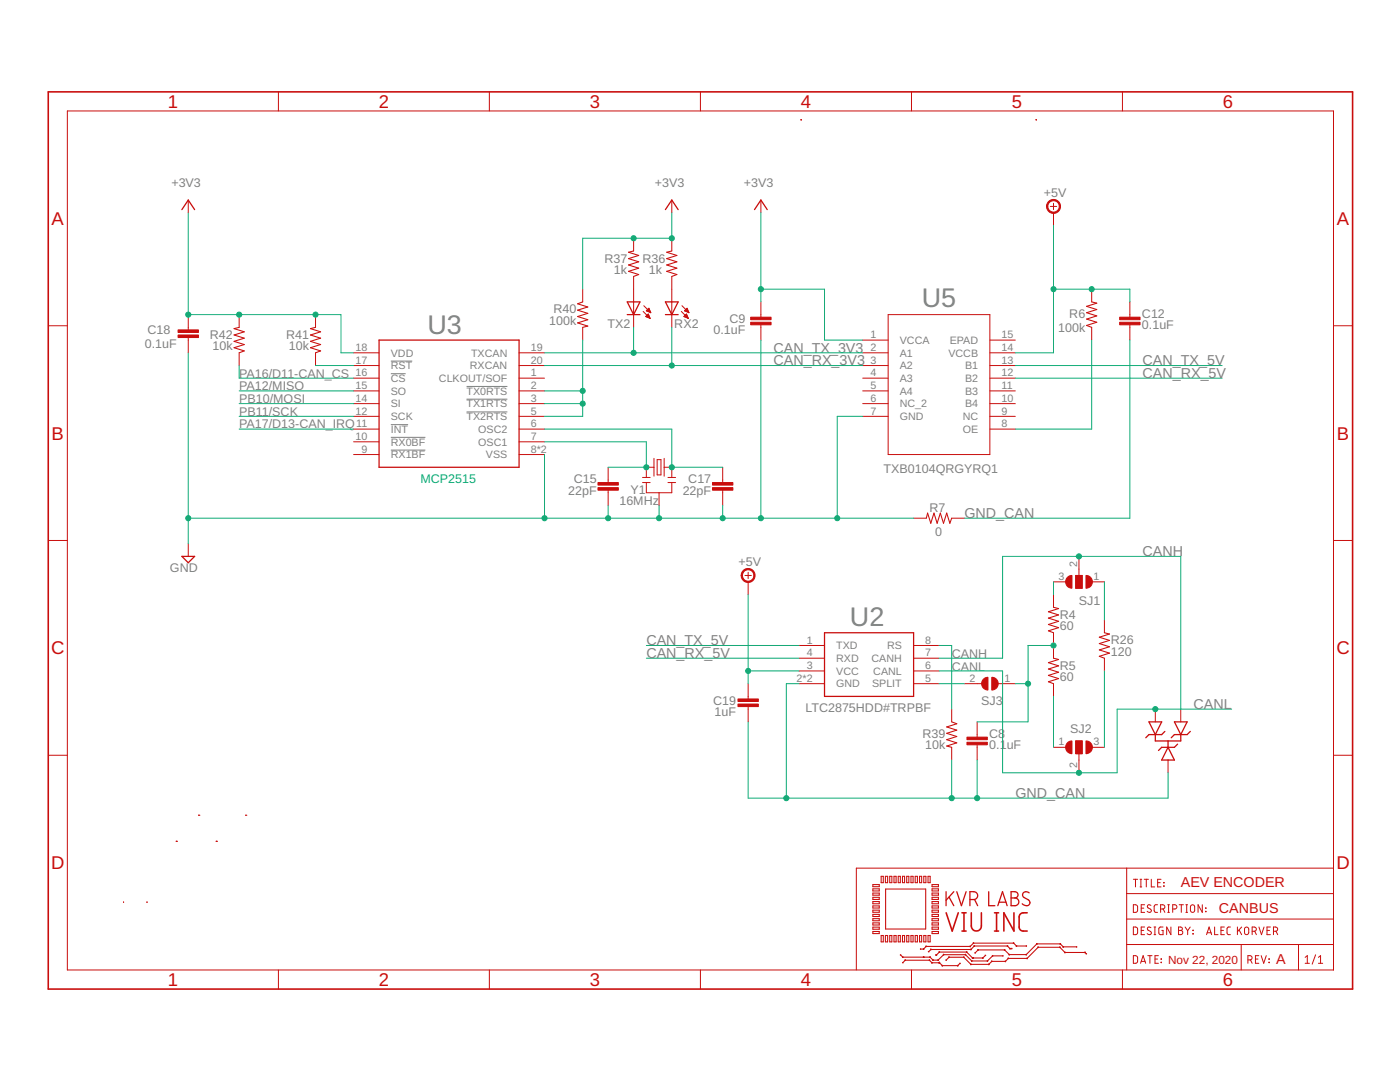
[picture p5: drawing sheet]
<svg xmlns="http://www.w3.org/2000/svg" width="279mm" height="216mm" viewBox="0 0 279 216" stroke-linecap="round" stroke-linejoin="round" font-family="sans-serif">
<path d="M78 72.1h4.3M78 74.6h3M93.1 77.1h8.2M93.1 79.7h8.2M78 84.7h3.4M78 87.3h6.9M78 89.8h6.9M93.1 82.2h8.2" fill="none" stroke="#808080" stroke-width=".2"/>
<g fill="none" stroke="#c90d0c" stroke-width=".21">
<path d="M159.9 23.9h.1M159.9 23.9v.1M206.8 23.9h.1M206.8 23.9h-.1M206.8 23.9v.1M126.4 50.1l-1 .2 2.1 .7-2.1 .6 2.1 .6-2.1 .7 2.1 .6-2.1 .6 2.1 .7-1.1 .4M134.1 50.1l-1 .2 2 .7-2 .6 2 .6-2 .7 2 .6-2 .6 2 .7-1 .4M47.7 65.3l-1 .3 2 .6-2 .6 2 .7-2 .6 2 .6-2 .7 2 .6-1 .4M63 65.3l-1 .3 2 .6-2 .6 2 .7-2 .6 2 .6-2 .7 2 .6-1 .4M116.3 60.2l-1 .4 2 .7-2 .6 2 .6-2 .7 2 .6-2 .6 2 .7-1 .2M217.9 60.2l1 .3-2 .6 2 .7-2 .6 2 .6-2 .7 2 .6-2 .6 1 .4M184.9 103.4l.2-1 .7 2 .6-2 .6 2 .7-2 .6 2 .6-2 .7 2 .3-1"/>
<path d="M210.2 121.2l1.1 .2-2.1 .7 2.1 .6-2.1 .6 2.1 .7-2.1 .6 2.1 .6-2.1 .7 1 .4M210.2 131.3l1.1 .3-2.1 .6 2.1 .7-2.1 .6 2.1 .6-2.1 .7 2.1 .6-2.1 .6 1 .4M220.4 126.3l1 .2-2 .6 2 .7-2 .6 2 .7-2 .6 2 .6-2 .7 1 .3M189.9 144l1 .4-2 .7 2 .6-2 .6 2 .7-2 .6 2 .6-2 .7 1 .2M35.2 167.9h.1M39.7 162.7h.1M43.1 167.9h.1M43.2 167.9h.1M49 162.7h.1M49.1 162.7h.1M174.2 176.5h1.3v.4h-1.3zM174.2 177.4h1.3v.4h-1.3z"/>
<path d="M174.2 178.2h1.3v.4h-1.3zM174.2 179h1.3v.5h-1.3zM174.2 179.9h1.3v.4h-1.3zM175.9 174.9h.4v1.2h-.4zM176.7 174.9h.4v1.2h-.4zM176.7 177.4h8v8h-8zM177.6 174.9h.4v1.2h-.4zM178.4 174.9h.4v1.2h-.4zM179.3 174.9h.4v1.2h-.4zM180.1 174.9h.4v1.2h-.4zM181 174.9h.4v1.2h-.4zM181.8 174.9h.4v1.2h-.4z"/>
<path d="M182.6 174.9h.5v1.2h-.5zM183.5 174.9h.4v1.2h-.4zM184.4 174.9h.4v1.2h-.4zM185.2 174.9h.4v1.2h-.4zM186 178.2h1.3v.4h-1.3zM186 176.5h1.3v.4h-1.3zM186 177.4h1.3v.4h-1.3zM186 179h1.3v.5h-1.3zM186 179.9h1.3v.4h-1.3zM24.7 180h.1M29.3 180h.1M174.2 183.3h1.3v.4h-1.3z"/>
<path d="M174.2 180.8h1.3v.4h-1.3zM174.2 181.6h1.3v.4h-1.3zM174.2 182.5h1.3v.4h-1.3zM174.2 184.1h1.3v.5h-1.3zM174.2 185h1.3v.4h-1.3zM174.2 185.9h1.3v.4h-1.3zM175.9 186.7h.4v1.2h-.4zM176.7 186.7h.4v1.2h-.4zM177.6 186.7h.4v1.2h-.4zM178.4 186.7h.4v1.2h-.4zM179.3 186.7h.4v1.2h-.4zM179.7 190.6l.5 .4h5.4l.6 .6h1l1.1-1.1h4.4l1.2 1.2h3.2l1-1h2"/>
<path d="M179.8 190.5l-.1 .1M180.1 186.7h.4v1.2h-.4zM180.1 192l.1 .1M180.2 190.9v.2M180.2 192.1l.5-.5h4.8l.5 .5h1.5l.6 .6h3l.5-.5M180.2 190.9l-.1 .2M180.6 191.6h.1M180.7 191.5v.2M181 186.7h.4v1.2h-.4zM181.8 186.7h.4v1.2h-.4zM182.6 186.7h.5v1.2h-.5zM183.5 186.7h.4v1.2h-.4z"/>
<path d="M183.7 189.3v.1M184.3 189.3l.1 .1M184.3 190.9v.2l.1-.2-.1 .2M184.3 189.3v.1M184.3 190.9v.2M184.4 186.7h.4v1.2h-.4zM184.9 188.9l-.1-.1v.1M185.2 186.7h.4v1.2h-.4zM185.3 189.8l.1 .1M185.4 191.6l.1-.1v.2M185.6 190.9v.2M185.7 190.9l-.2 .1"/>
<path d="M185.7 189.4l.1 .1M185.8 189.4v.1M186 192v.2M186 183.3h1.3v.4h-1.3zM186 180.8h1.3v.4h-1.3zM186 181.6h1.3v.4h-1.3zM186 182.5h1.3v.4h-1.3zM186 184.1h1.3v.5h-1.3zM186 185h1.3v.4h-1.3zM186 185.9h1.3v.4h-1.3zM186 192.1l-.1 .1M186.2 191.5v.2"/>
<path d="M186.2 191.5v.1M186.8 190.5v.1M186.8 190.5l.1 .1M186.9 190.5v.1M187.3 191.6l-.1-.1v.2M187.4 192.1l.1 .1M187.4 189.9l.1 .1M187.4 192l.1 .1M187.5 192.1h-.1M187.5 189.9v.1M187.5 192.2v-.2l-.1 .2M187.5 190h5.4l1.2 1.2h2l.6-.6"/>
<path d="M187.5 190l-.7 .6M188.1 192.6l-.1 .1 .1-.1M188.3 190.4l.1 .1M188.3 190.4v.2M188.8 191.5l.1 .1M189.4 191v.1M189.4 190.9v.2M191.1 192.6l.1 .1M191.1 192.6v.1M191.5 192.2l.1 .1M192.3 190.9v.2M192.4 191l-.1 .1"/>
<path d="M192.7 190.4v.2M192.7 190.4l-.1 .1M192.9 189.9v.1M193 189.9l-.1 .1M193.6 188.8v.1v-.1M193.7 192.5l.1-.1v.1M193.7 189.4l.1 .1M193.8 189.4v.1M193.9 191.7v.1M194 191.7l-.1 .1M194.1 191.1v.1M194.1 191.1l.1 .1z"/>
<path d="M194.1 191.2l.1-.1-.1 .1M194.2 188.2h.1M194.3 188.1v.2M194.4 188.7l.1 .1M194.4 188.7v.1M194.6 190.1v.1M195.2 189.6v-.1v.1M196.1 191.1l.1 .1M196.1 191.1v.1M196.6 190.6l.1 .1M197 191.7l.1 .1M197.1 191.7v.1"/>
<path d="M197.3 192.4l.1 .1M197.3 192.4v.1M197.9 191.8l.1 .1M197.9 191.8v.1M198.1 190.8v-.1v.1M200.1 190.7v.1M200.5 189.5v.1M200.5 189.5l-.1 .1M200.7 191.9l-.1-.1v.1M201.1 188.7v.1M201.1 188.7l-.1 .1M201.2 191.2l.1 .1"/>
<path d="M201.2 191.2v.1M201.4 190.4v.1M201.5 190.4l-.1 .1M201.6 189.2v.2M201.6 189.2l-.1 .1M201.9 189.2v.2M201.9 189.3h-.3l-.5-.5h-6.7l-.6 .7h-8l-.4 .4M202.3 188.1v.2M202.3 188.2h-.1M202.9 188.7v.1M202.9 188.7l-.1 .1M204.7 190.4l.2 .1"/>
<path d="M204.8 188.7v.1M204.8 190.4v.1M204.8 188.8h-1.9l-.6-.6h-8l-.7 .6h-8.8l-.5 .6h-.6M205 191.3l-.1-.1 .1 .1M206.9 188.4v-.1l.1 .1M207.1 189l.1 .1M207.2 189v.1M207.2 189l-2.2 2.2h-3.8l-.6 .6h-2.7l-.6 .6h-3.5l-1.5-1.4h-2.9l-.6 .6M207.2 189h4.3l1 1.1h4l.3 .2M211.5 189v.1l.1-.1M211.6 188.3v.1M212.2 188.9v.1"/>
<path d="M212.5 190v.1M212.6 190l-.1 .1M214.8 188.9v.1M214.8 188.9h-2.6l-.6-.6h-4.7l-2.1 2.2h-3.4l-.9-1h-5.3l-.6 .6M216.5 190v.1M216.6 190l-.1 .1M216.8 190.3l-.1 .1"/>
</g>
<g fill="none" stroke="#c90d0c" stroke-width=".2">
<path d="M55.6 18.3v3.8M97.7 18.3v3.8M139.8 18.3v3.8M181.9 18.3v3.8M224 18.3v3.8M13.4 22.1h252.7v171.4h-252.7zM37.6 39.9v2.6M134.1 39.9v2.6M151.8 39.9v2.6M116.3 57.7v2.5M126.4 47.5v2.6M126.4 55.2v10.1"/>
<path d="M134.1 47.5v2.6M134.1 55.2v10.1M209.6 41.2h1.3M210.2 40.6v1.2M210.2 42.5v2.5M217.9 57.7v2.5M9.6 65h3.8M37.6 62.8v3M37.6 67.4v3M47.7 62.8v2.5M47.7 70.4v2.5M63 62.8v2.5"/>
<path d="M63 70.4v2.5M70.6 70.4h5M70.6 72.9h5M70.6 75.5h5M70.6 78h5M103.6 70.4h5.1M103.6 72.9h5.1M103.6 75.5h5.1M103.6 78h5.1M116.3 65.3v2.6M128.4 62.1l1.4 1.4M128.5 61l1.4 1.4"/>
<path d="M128.9 63.2l.5-.5 .4 .8zM128.9 63.1h.7M129 62l.5-.5 .4 .9zM129 63h.5M129 62h.7M129.1 63.2h.5M129.1 61.9h.6M129.1 62.9h.4M129.2 61.8h.4M129.3 62.8h.1M129.3 62.1h.5M129.3 61.7h.3"/>
<path d="M129.3 63.4h.4M129.5 61.6h.1M129.6 62.3h.2M129.6 63.5h.1M136 62.1l1.4 1.4M136.1 61l1.4 1.4M136.5 63.2l.5-.5 .4 .8zM136.5 63.1h.7M136.6 62l.5-.5 .4 .9zM136.6 63h.5M136.7 62h.7M136.7 63.2h.5"/>
<path d="M136.7 61.9h.6M136.8 62.9h.3M136.8 61.8h.4M136.9 62.8h.1M136.9 62.1h.5M136.9 61.7h.3M136.9 63.4h.4M137.1 61.6h.1M137.2 62.3h.3M137.2 63.5h.2M151.8 60.2v3.1M151.8 64.8v3.1"/>
<path d="M172.2 70.4h5M172.2 72.9h5M172.2 75.5h5M172.2 78h5M172.2 67.9h5M177.2 62.8h20.3v27.9h-20.3zM197.5 70.4h5.1M197.5 72.9h5.1M197.5 75.5h5.1M197.5 78h5.1M197.5 67.9h5.1M217.9 65.3v2.6"/>
<path d="M225.5 60.2v3.1M225.5 64.8v3.1M266.1 65h3.8M70.6 80.5h5M70.6 83.1h5M70.6 88.2h5M70.6 85.6h5M70.6 90.7h5M103.6 80.5h5.1M103.6 83.1h5.1M103.6 88.2h5.1M103.6 85.6h5.1"/>
<path d="M103.6 90.7h5.1M121.4 93.2v3.1M121.4 97.8v3.1M128.2 95.3h1.6M128.2 96.3h1.6M129 96.3v2h5.1v-2M130.5 93.2h-1.5v2.1M130.5 91.5v3.5M131.1 91.7h.8v3.1h-.8zM131.5 98.3v2.6M132.5 93.2h1.6v2.1M132.5 91.5v3.5"/>
<path d="M133.3 95.3h1.5M133.3 96.3h1.5M144.2 93.2v3.1M144.2 97.8v3.1M172.2 80.5h5M172.2 83.1h5M197.5 80.5h5.1M197.5 83.1h5.1M197.5 85.6h5.1M9.6 107.8h3.8M37.6 108.5v2.5M148.7 114.8h1.2"/>
<path d="M149.3 114.2v1.3M149.3 116.1v2.5M182.3 103.4h2.6M189.9 103.4h2.6M210.2 118.6v2.6M210.2 116.1h2.6M214.7 114.8h1.3v2.6h-1.3zM215.3 111v3.8M217.9 116.1h2.5M266.1 107.8h3.8M149.3 136.4v3.1M159.5 128.8h5"/>
<path d="M159.5 131.3h5M159.5 133.9h5M159.5 136.4h5M182.3 128.8h5.1M182.3 131.3h5.1M182.3 133.9h5.1M182.3 136.4h5.1M192.5 136.4h3.4M199.2 136.4h3.4M210.2 126.3v5M210.2 136.4v2.6M220.4 123.7v2.6"/>
<path d="M220.4 131.3v2.6M9.6 150.7h3.8M149.3 141v3M189.9 141.5v2.5M189.9 149.1v2.6M195 144v3.1M195 148.6v3.1M210.2 149.1h2.6M214.7 147.8h1.3v2.6h-1.3zM215.3 150.4v3.8M217.9 149.1h2.5M230.6 141.5v2.5"/>
<path d="M233.1 151.7v2.5M235.6 141.5v2.5M266.1 150.7h3.8M224.9 173.2v20.3M224.9 178.3h41.2M226.2 175.5h.8M226.6 175.5v1.5M227.5 175.5h.4M227.5 177h.4M227.7 175.5v1.5M228.3 175.5h.9M228.8 175.5v1.5"/>
<path d="M229.8 175.5v1.5h.6M231 176.1h.5M231.7 175.5h-.7v1.5h.7M232.2 176.1l.1 .1zM232.2 176.8h.1zM266.1 173.2h-95.2v20.3M55.6 193.5v3.9M97.7 193.5v3.9M139.8 193.5v3.9M181.9 193.5v3.9M224 193.5v3.9M224.9 188.5h41.2"/>
<path d="M224.9 183.4h41.2M226.2 190.7h.6l.2 .2v1.1l-.2 .2h-.6zM226.2 185h.6l.2 .2v1l-.2 .3h-.6zM226.2 180.5l.6 .1 .2 .2v1l-.2 .2-.6 .1zM227.6 192.2l.5-1.5 .5 1.5M227.8 191.8h.7M227.8 185.7h.5M227.8 181.2h.5M228.4 185h-.6v1.5h.6M228.4 180.5h-.6v1.6h.6M229.1 190.7h.8M229.5 190.7v1.5"/>
<path d="M229.7 185.1a.4 .4 0 0 0-.5-.1 .4 .4 0 0 0-.2 .5l.6 .4a.41 .41 0 0 1 0 .6 .41 .41 0 0 1-.7-.2M229.7 180.7a.4 .4 0 0 0-.5-.1 .4 .4 0 0 0-.2 .5l.6 .3a.41 .41 0 0 1 0 .7 .41 .41 0 0 1-.7-.3M230.3 185h.4M230.3 186.5h.4M230.5 185v1.5M230.5 191.4h.5M231 180.5l-.5 .1-.2 .3 .1 .9 .1 .2 .5 .1M231.2 190.7h-.7v1.5h.7M231.6 181.4h.5a.42 .42 0 0 0 .4-.4 .42 .42 0 0 0-.4-.5h-.5v1.6M231.7 191.3l.1 .1zM231.7 192l.1 .1zM232.1 185h-.6l-.2 .2v1l.2 .3h.6v-.8h-.2"/>
<path d="M232.1 181.4l.4 .7M233 180.5h.4M233 182.1h.4M233.2 180.5v1.6M233.7 185v1.5l-.9-1.5v1.5M234 181.4h.5a.42 .42 0 0 0 .4-.4 .42 .42 0 0 0-.4-.5h-.5v1.6M235.2 185l.7 .1v.4l-.3 .2a.42 .42 0 0 1 .5 .4 .42 .42 0 0 1-.5 .4h-.4zM235.2 185.7h.4M235.3 180.5h.9M235.8 180.5v1.6M236.5 185l.5 .7M236.7 180.5h.3"/>
<path d="M236.7 182.1h.3M236.8 180.5v1.6M237 185.7v.8M237.5 185l-.5 .7M237.7 180.7l.3-.2 .3 .2 .1 .9a.42 .42 0 0 1-.4 .5 .42 .42 0 0 1-.4-.5zM238.1 185.6v.1zM238.1 186.3v.1zM239.9 180.5v1.6l-.8-1.6v1.6M240.6 181.2l.1 .1zM240.6 181.8l.1 .1zM240.8 186.5l.5-1.5 .5 1.5M240.9 186.1h.8"/>
<path d="M242.4 185v1.5h.7M243.7 185.7h.5M244.3 185h-.6v1.5h.6M245.6 185h-.5l-.2 .3v1l.2 .2h.5M247 185v1.5M247.3 185.6l.5 .9M247.7 188.5v5M247.8 185l-.8 .9M248.5 185.1l.3-.1 .3 .1 .1 1a.42 .42 0 0 1-.4 .4 .42 .42 0 0 1-.4-.4zM249 191.5h.5a.42 .42 0 0 0 .4-.4 .42 .42 0 0 0-.4-.4h-.5v1.5M249.6 191.5l.3 .7M249.9 185.8h.4a.42 .42 0 0 0 .4-.4 .42 .42 0 0 0-.4-.4h-.4v1.5"/>
<path d="M250.4 185.8l.3 .7M250.5 191.4h.6M251.2 190.7h-.7v1.5h.7M251.2 185l.6 1.5 .5-1.5M251.7 190.7l.5 1.5 .5-1.5M252.9 185.7h.5M253.2 191.3l.1 .1zM253.2 192l.1 .1zM253.5 185h-.6v1.5h.6M254.1 185.8h.5a.42 .42 0 0 0 .4-.4 .42 .42 0 0 0-.4-.4h-.5v1.5M254.7 185.8l.3 .7M259.1 188.5v5"/>
<path d="M260.5 192.2h.8M260.5 191l.4-.3v1.5M262.6 190.5l-.7 1.9M263.1 192.2h.9M263.1 191l.4-.3v1.5"/>
</g>
<g fill="#c90d0c" stroke="#c90d0c" stroke-width=".2">
<path d="M119.3 97.3h4.1v.5h-4.1z"/>
<path d="M119.3 96.3h4.1v.5h-4.1z"/>
<path d="M142.2 97.3h4.1v.5h-4.1z"/>
<path d="M142.2 96.3h4.1v.5h-4.1z"/>
<path d="M35.5 66.8h4.1v.6h-4.1z"/>
<path d="M35.5 65.8h4.1v.5h-4.1z"/>
<path d="M147.3 140.5h4v.5h-4z"/>
<path d="M147.3 139.5h4v.5h-4z"/>
<path d="M193 148.1h4v.5h-4z"/>
<path d="M193 147.1h4v.5h-4z"/>
<path d="M149.8 64.3h4.1v.5h-4.1z"/>
<path d="M149.8 63.3h4.1v.5h-4.1z"/>
<path d="M223.5 64.3h4v.5h-4z"/>
<path d="M223.5 63.3h4v.5h-4z"/>
<path d="M214.7 114.8h1.3v2.6h-1.3z"/>
<path d="M214.7 147.8h1.3v2.6h-1.3z"/>
</g>
<g fill="none" stroke="#c90d0c" stroke-width=".25">
<path d="M36.3 41.8l1.3-1.9 1.2 1.9M132.8 41.8l1.3-1.9 1.2 1.9M150.6 41.8l1.2-1.9 1.3 1.9M75.6 67.9h28v25.3h-28zM125.2 62.8h2.5M125.2 60.2h2.5l-1.3 2.6zM132.8 60.2h2.5l-1.2 2.6zM132.8 62.8h2.5M36.3 111h2.5l-1.2 1.3zM164.5 126.3h17.8v12.7h-17.8zM229.3 144h2.5l-1.2 2.6zM230.6 146.6v1.2h5v-1.2"/>
<path d="M232.5 145.9l-.7 .7h-2.5l-.6 .6M233.1 149.1l1.3 2.6h-2.6zM233.1 147.8v1.3M234.4 144h2.5l-1.3 2.6zM235 148.5l-.6 .6h-2.6l-.6 .7M237.6 145.9l-.7 .7h-2.5l-.7 .6M188.8 177.9v2.8M189.4 179l1 1.7M190.4 177.9l-1.6 1.7M190.9 177.9l1 2.8 .9-2.8M193.6 179.5a1.36 1.36 0 0 0 1.3-.3 .78 .78 0 0 0 .1-.8 .78 .78 0 0 0-.6-.5h-.8v2.8M194.5 179.5l.6 1.2"/>
<path d="M197.3 177.9v2.8h1.2M201.8 177.9h.7a.62 .62 0 0 1 .7 .7 .62 .62 0 0 1-.7 .6 .77 .77 0 0 1 .8 .7 .77 .77 0 0 1-.8 .8h-.7zM201.8 179.2h.7M205.4 178.2a.7 .7 0 0 0-1-.2 .7 .7 0 0 0 0 1.1l.8 .5a.67 .67 0 0 1 .2 .9 .67 .67 0 0 1-1 .1l-.4-.3M199.1 180.7l1-2.8 .9 2.8M199.4 180h1.4"/>
</g>
<g fill="#c90d0c" stroke="#c90d0c" stroke-width=".2">
<path d="M209.2 40.2a1.4 1.4 0 0 1 2.3 .3 1.4 1.4 0 0 1-.9 2 1.4 1.4 0 0 1-1.7-1.3h.2a1.15 1.15 0 0 1 1.6-1.1 1.15 1.15 0 0 1 .3 1.9 1.15 1.15 0 0 1-1.9-.5v-.3h-.2z" fill-rule="evenodd"/>
<path d="M148.3 113.9a1.39 1.39 0 0 1 2.2 .2 1.39 1.39 0 0 1-.8 2.1 1.39 1.39 0 0 1-1.8-1.4h.3a1.14 1.14 0 0 1 1.6-1 1.14 1.14 0 0 1 .2 1.9 1.14 1.14 0 0 1-1.8-.6v-.3h-.3z" fill-rule="evenodd"/>
<path d="M213 115.3l.5-.4 .4-.1v2.6a1.27 1.27 0 0 1-1.1-.8 1.27 1.27 0 0 1 .2-1.3z" fill-rule="evenodd"/>
<path d="M216.7 114.8a1.27 1.27 0 0 1 1.3 1.3 1.27 1.27 0 0 1-1.3 1.3z" fill-rule="evenodd"/>
<path d="M216.7 147.8a1.27 1.27 0 0 1 1.3 1.3 1.27 1.27 0 0 1-1.3 1.3z" fill-rule="evenodd"/>
<path d="M213 148.3l.5-.4 .4-.1v2.6a1.27 1.27 0 0 1-1.1-.8 1.27 1.27 0 0 1 .2-1.3z" fill-rule="evenodd"/>
<path d="M196.2 135.6l.5-.4 .5-.1v2.6a1.27 1.27 0 0 1-1.2-.8 1.27 1.27 0 0 1 .2-1.3z" fill-rule="evenodd"/>
<path d="M197.9 135.1a1.27 1.27 0 0 1 1.3 1.3 1.27 1.27 0 0 1-1.3 1.3z" fill-rule="evenodd"/>
</g>
<path d="M9.6 18.3h260.3v179.1h-260.3zM188.8 182.1l1.2 3.7 1.2-3.7M192 185.8h.8M192 182.1h.8M192.4 182.1v3.7M193.8 182.1v2.7a1.01 1.01 0 0 0 1 1 1.01 1.01 0 0 0 1.1-1v-2.7M198.5 185.8h.8M198.5 182.1h.8M198.9 182.1v3.7M202.4 182.1v3.7l-2.1-3.7v3.7M205 182.1l-1.1 .1a.8 .8 0 0 0-.5 .8v2l.2 .5a1.43 1.43 0 0 0 1.4 .3" fill="none" stroke="#c90d0c" stroke-width=".32"/>
<g fill="none" stroke="#0dab76" stroke-width=".2">
<path d="M37.6 42.5v20.3h30.5v7.6h2.5M134.1 42.5v5h-17.8v10.2M151.8 42.5v17.7M151.8 57.7h12.7v10.2h7.7M210.2 57.7h15.3v2.5M210.2 45v25.4h-7.6M37.6 70.4v38.1M47.7 78h22.9M47.7 72.9v2.6h22.9M63 72.9h7.6M108.7 78h7.6M108.7 70.4h63.5"/>
<path d="M108.7 72.9h63.5M116.3 67.9v15.2h-7.6M126.4 65.3v5.1M134.1 65.3v7.6M151.8 67.9v35.5M202.6 75.5h41.3M202.6 72.9h41.3M217.9 67.9v17.7h-15.3M225.5 67.9v35.5h-33M47.7 80.5h22.9M47.7 83.1h22.9M47.7 85.6h22.9"/>
<path d="M108.7 80.5h7.6M108.7 85.6h25.4v7.6h10.1M108.7 88.2h20.3v5h-7.6M108.7 90.7v12.7M172.2 83.1h-5.1v20.3M37.6 103.4h144.7M121.4 100.9v2.5M131.5 100.9v2.5M144.2 100.9v2.5M149.3 118.6v17.8M210.2 116.1v2.5M220.4 116.1v7.6"/>
<path d="M129 131.3h30.5M129 128.8h30.5M149.3 133.9h10.2M159.5 136.4h-2.6v22.9M187.4 131.3h12.7v-20.3h35.5v30.5M187.4 133.9h12.7v20.3h22.8v-12.7h22.9M187.4 128.8h2.5v12.7M187.4 136.4h5.1M202.6 136.4h2.6M210.2 128.8h-5v15.2h-10.2M210.2 139v10.1M220.4 133.9v15.2"/>
<path d="M149.3 144v15.3h83.8v-5.1M189.9 151.7v7.6M195 151.7v7.6"/>
</g>
<g fill="#0dab76" stroke="#0dab76" stroke-width=".2">
<circle cx="134.1" cy="47.5" r=".51"/>
<circle cx="126.4" cy="47.5" r=".51"/>
<circle cx="151.8" cy="57.7" r=".51"/>
<circle cx="47.7" cy="62.8" r=".51"/>
<circle cx="63" cy="62.8" r=".51"/>
<circle cx="37.6" cy="62.8" r=".51"/>
<circle cx="215.3" cy="111" r=".51"/>
<circle cx="230.6" cy="141.5" r=".51"/>
<circle cx="215.3" cy="154.2" r=".51"/>
<circle cx="116.3" cy="80.5" r=".51"/>
<circle cx="116.3" cy="78" r=".51"/>
<circle cx="134.1" cy="93.2" r=".51"/>
<circle cx="129" cy="93.2" r=".51"/>
<circle cx="210.2" cy="128.8" r=".51"/>
<circle cx="205.2" cy="136.4" r=".51"/>
<circle cx="217.9" cy="57.7" r=".51"/>
<circle cx="210.2" cy="57.7" r=".51"/>
<circle cx="149.3" cy="133.9" r=".51"/>
<circle cx="134.1" cy="72.9" r=".51"/>
<circle cx="126.4" cy="70.4" r=".51"/>
<circle cx="189.9" cy="159.3" r=".51"/>
<circle cx="156.9" cy="159.3" r=".51"/>
<circle cx="195" cy="159.3" r=".51"/>
<circle cx="167.1" cy="103.4" r=".51"/>
<circle cx="151.8" cy="103.4" r=".51"/>
<circle cx="131.5" cy="103.4" r=".51"/>
<circle cx="144.2" cy="103.4" r=".51"/>
<circle cx="121.4" cy="103.4" r=".51"/>
<circle cx="108.7" cy="103.4" r=".51"/>
<circle cx="37.6" cy="103.4" r=".51"/>
</g>
<g font-size="5.4" fill="#808080">
<text x="183.9" y="61.3">U5</text>
<text x="85.3" y="66.6">U3</text>
<text x="169.6" y="125">U2</text>
</g>
<g font-size="3.7" fill="#c90d0c">
<text x="33.5" y="21.5">1</text>
<text x="75.6" y="21.5">2</text>
<text x="117.7" y="21.5">3</text>
<text x="159.8" y="21.5">4</text>
<text x="201.9" y="21.5">5</text>
<text x="244.1" y="21.5">6</text>
<text x="10.3" y="44.9">A</text>
<text x="266.8" y="44.9">A</text>
<text x="10.3" y="87.7">B</text>
<text x="266.8" y="87.7">B</text>
<text x="10.2" y="130.6">C</text>
<text x="266.7" y="130.6">C</text>
<text x="10.2" y="173.4">D</text>
<text x="266.7" y="173.4">D</text>
<text x="33.5" y="196.7">1</text>
<text x="75.6" y="196.7">2</text>
<text x="117.7" y="196.7">3</text>
<text x="159.8" y="196.7">4</text>
<text x="201.9" y="196.7">5</text>
<text x="244.1" y="196.7">6</text>
</g>
<g font-size="2.9" fill="#808080">
<text x="154.4" y="70.4">CAN_TX_3V3</text>
<text x="154.4" y="72.9">CAN_RX_3V3</text>
<text x="228" y="72.9">CAN_TX_5V</text>
<text x="228" y="75.5">CAN_RX_5V</text>
<text x="192.5" y="103.4">GND_CAN</text>
<text x="228" y="111">CANH</text>
<text x="129" y="128.8">CAN_TX_5V</text>
<text x="129" y="131.3">CAN_RX_5V</text>
<text x="238.2" y="141.5">CANL</text>
<text x="202.6" y="159.3">GND_CAN</text>
</g>
<g font-size="2.9" fill="#c90d0c">
<text x="235.7" y="177">AEV ENCODER</text>
<text x="243.3" y="182.1">CANBUS</text>
<text x="254.7" y="192.3">A</text>
</g>
<g font-size="2.5" fill="#808080">
<text x="34.2" y="37.4">+3V3</text>
<text x="130.7" y="37.4">+3V3</text>
<text x="148.5" y="37.4">+3V3</text>
<text x="208.4" y="39.3">+5V</text>
<text x="120.6" y="52.4">R37</text>
<text x="128.2" y="52.4">R36</text>
<text x="122.5" y="54.6">1k</text>
<text x="129.5" y="54.6">1k</text>
<text x="109.6" y="64.8">100k</text>
<text x="110.5" y="62.5">R40</text>
<text x="121.2" y="65.4">TX2</text>
<text x="134.6" y="65.4">RX2</text>
<text x="145.6" y="64.6">C9</text>
<text x="213.4" y="63.5">R6</text>
<text x="227.9" y="65.7">0.1uF</text>
<text x="227.9" y="63.4">C12</text>
<text x="28.9" y="69.5">0.1uF</text>
<text x="29.4" y="66.6">C18</text>
<text x="41.9" y="67.6">R42</text>
<text x="42.4" y="69.9">10k</text>
<text x="57.1" y="67.6">R41</text>
<text x="57.7" y="69.9">10k</text>
<text x="142.4" y="66.7">0.1uF</text>
<text x="211.2" y="66.3">100k</text>
<text x="47.7" y="77.9">PA12/MISO</text>
<text x="47.7" y="75.3">PA16/D11-CAN_CS</text>
<text x="47.7" y="80.4">PB10/MOSI</text>
<text x="47.7" y="83">PB11/SCK</text>
<text x="47.7" y="85.5">PA17/D13-CAN_IRQ</text>
<text x="176.3" y="94.3">TXB0104QRGYRQ1</text>
<text x="113.4" y="98.7">22pF</text>
<text x="114.5" y="96.4">C15</text>
<text x="123.6" y="100.7">16MHz</text>
<text x="125.8" y="98.6">Y1</text>
<text x="136.2" y="98.7">22pF</text>
<text x="137.4" y="96.4">C17</text>
<text x="185.5" y="102.2">R7</text>
<text x="186.6" y="107">0</text>
<text x="147.4" y="112.9">+5V</text>
<text x="33.9" y="114.2">GND</text>
<text x="211.5" y="125.7">60</text>
<text x="211.5" y="123.5">R4</text>
<text x="215.3" y="120.8">SJ1</text>
<text x="189.9" y="131.3">CANH</text>
<text x="221.7" y="130.8">120</text>
<text x="221.7" y="128.6">R26</text>
<text x="189.9" y="133.9">CANL</text>
<text x="211.5" y="135.9">60</text>
<text x="211.5" y="133.6">R5</text>
<text x="142.3" y="140.7">C19</text>
<text x="142.6" y="142.9">1uF</text>
<text x="160.7" y="142.1">LTC2875HDD#TRPBF</text>
<text x="195.8" y="140.7">SJ3</text>
<text x="184.1" y="147.3">R39</text>
<text x="184.6" y="149.5">10k</text>
<text x="197.4" y="149.5">0.1uF</text>
<text x="197.4" y="147.2">C8</text>
<text x="213.6" y="146.2">SJ2</text>
</g>
<text font-size="2.5" fill="#0dab76" x="83.9" y="96.4">MCP2515</text>
<text font-size="2.3" fill="#c90d0c" x="233.1" y="192.3">Nov 22, 2020</text>
<g font-size="2.1" fill="#808080">
<text x="71" y="70">18</text>
<text x="78" y="71.2">VDD</text>
<text x="94" y="71.2">TXCAN</text>
<text x="105.9" y="70">19</text>
<text x="173.7" y="67.5">1</text>
<text x="173.7" y="70">2</text>
<text x="179.6" y="68.6">VCCA</text>
<text x="179.6" y="71.2">A1</text>
<text x="189.3" y="71.2">VCCB</text>
<text x="189.5" y="68.6">EPAD</text>
<text x="199.9" y="70">14</text>
<text x="199.9" y="67.5">15</text>
<text x="71" y="72.6">17</text>
<text x="71" y="75.1">16</text>
<text x="71" y="77.7">15</text>
<text x="78" y="73.7">RST</text>
<text x="78" y="76.2">CS</text>
<text x="87.6" y="76.2">CLKOUT/SOF</text>
<text x="93.8" y="73.7">RXCAN</text>
<text x="105.9" y="72.6">20</text>
<text x="105.9" y="75.1">1</text>
<text x="105.9" y="77.7">2</text>
<text x="173.7" y="72.6">3</text>
<text x="173.7" y="75.1">4</text>
<text x="173.7" y="77.7">5</text>
<text x="179.6" y="73.7">A2</text>
<text x="179.6" y="76.2">A3</text>
<text x="192.6" y="76.2">B2</text>
<text x="192.6" y="73.7">B1</text>
<text x="199.9" y="77.7">11</text>
<text x="199.9" y="75.1">12</text>
<text x="199.9" y="72.6">13</text>
<text x="71" y="80.2">14</text>
<text x="71" y="82.7">12</text>
<text x="78" y="78.8">SO</text>
<text x="78" y="81.3">SI</text>
<text x="78" y="83.8">SCK</text>
<text x="93.1" y="78.8">TX0RTS</text>
<text x="93.1" y="81.3">TX1RTS</text>
<text x="93.1" y="83.8">TX2RTS</text>
<text x="105.9" y="80.2">3</text>
<text x="105.9" y="82.7">5</text>
<text x="173.7" y="80.2">6</text>
<text x="173.7" y="82.7">7</text>
<text x="179.6" y="78.8">A4</text>
<text x="179.6" y="81.3">NC_2</text>
<text x="179.6" y="83.8">GND</text>
<text x="192.1" y="83.8">NC</text>
<text x="192.6" y="81.3">B4</text>
<text x="192.6" y="78.8">B3</text>
<text x="199.9" y="82.7">9</text>
<text x="199.9" y="80.2">10</text>
<text x="71" y="87.8">10</text>
<text x="71.1" y="85.3">11</text>
<text x="78" y="86.4">INT</text>
<text x="78" y="88.9">RX0BF</text>
<text x="95.4" y="88.9">OSC1</text>
<text x="95.4" y="86.4">OSC2</text>
<text x="105.9" y="87.8">7</text>
<text x="105.9" y="85.3">6</text>
<text x="192.1" y="86.4">OE</text>
<text x="199.9" y="85.3">8</text>
<text x="72.1" y="90.3">9</text>
<text x="78" y="91.5">RX1BF</text>
<text x="97" y="91.5">VSS</text>
<text x="105.9" y="90.3">8*2</text>
<text x="215" y="113.2" transform="rotate(-90 215 113.2)">2</text>
<text x="211.3" y="115.7">3</text>
<text x="218.2" y="115.7">1</text>
<text x="161" y="128.4">1</text>
<text x="161" y="131">4</text>
<text x="166.9" y="129.6">TXD</text>
<text x="177" y="129.6">RS</text>
<text x="184.7" y="128.4">8</text>
<text x="184.7" y="131">7</text>
<text x="159" y="136.1">2*2</text>
<text x="161" y="133.5">3</text>
<text x="166.9" y="132.1">RXD</text>
<text x="166.9" y="134.6">VCC</text>
<text x="166.9" y="137.2">GND</text>
<text x="173.9" y="132.1">CANH</text>
<text x="174" y="137.2">SPLIT</text>
<text x="174.3" y="134.6">CANL</text>
<text x="184.7" y="133.5">6</text>
<text x="184.7" y="136.1">5</text>
<text x="193.5" y="136.1">2</text>
<text x="200.5" y="136.1">1</text>
<text x="211.3" y="148.8">1</text>
<text x="218.2" y="148.8">3</text>
<text x="215" y="153.2" transform="rotate(-90 215 153.2)">2</text>
</g>
</svg>
